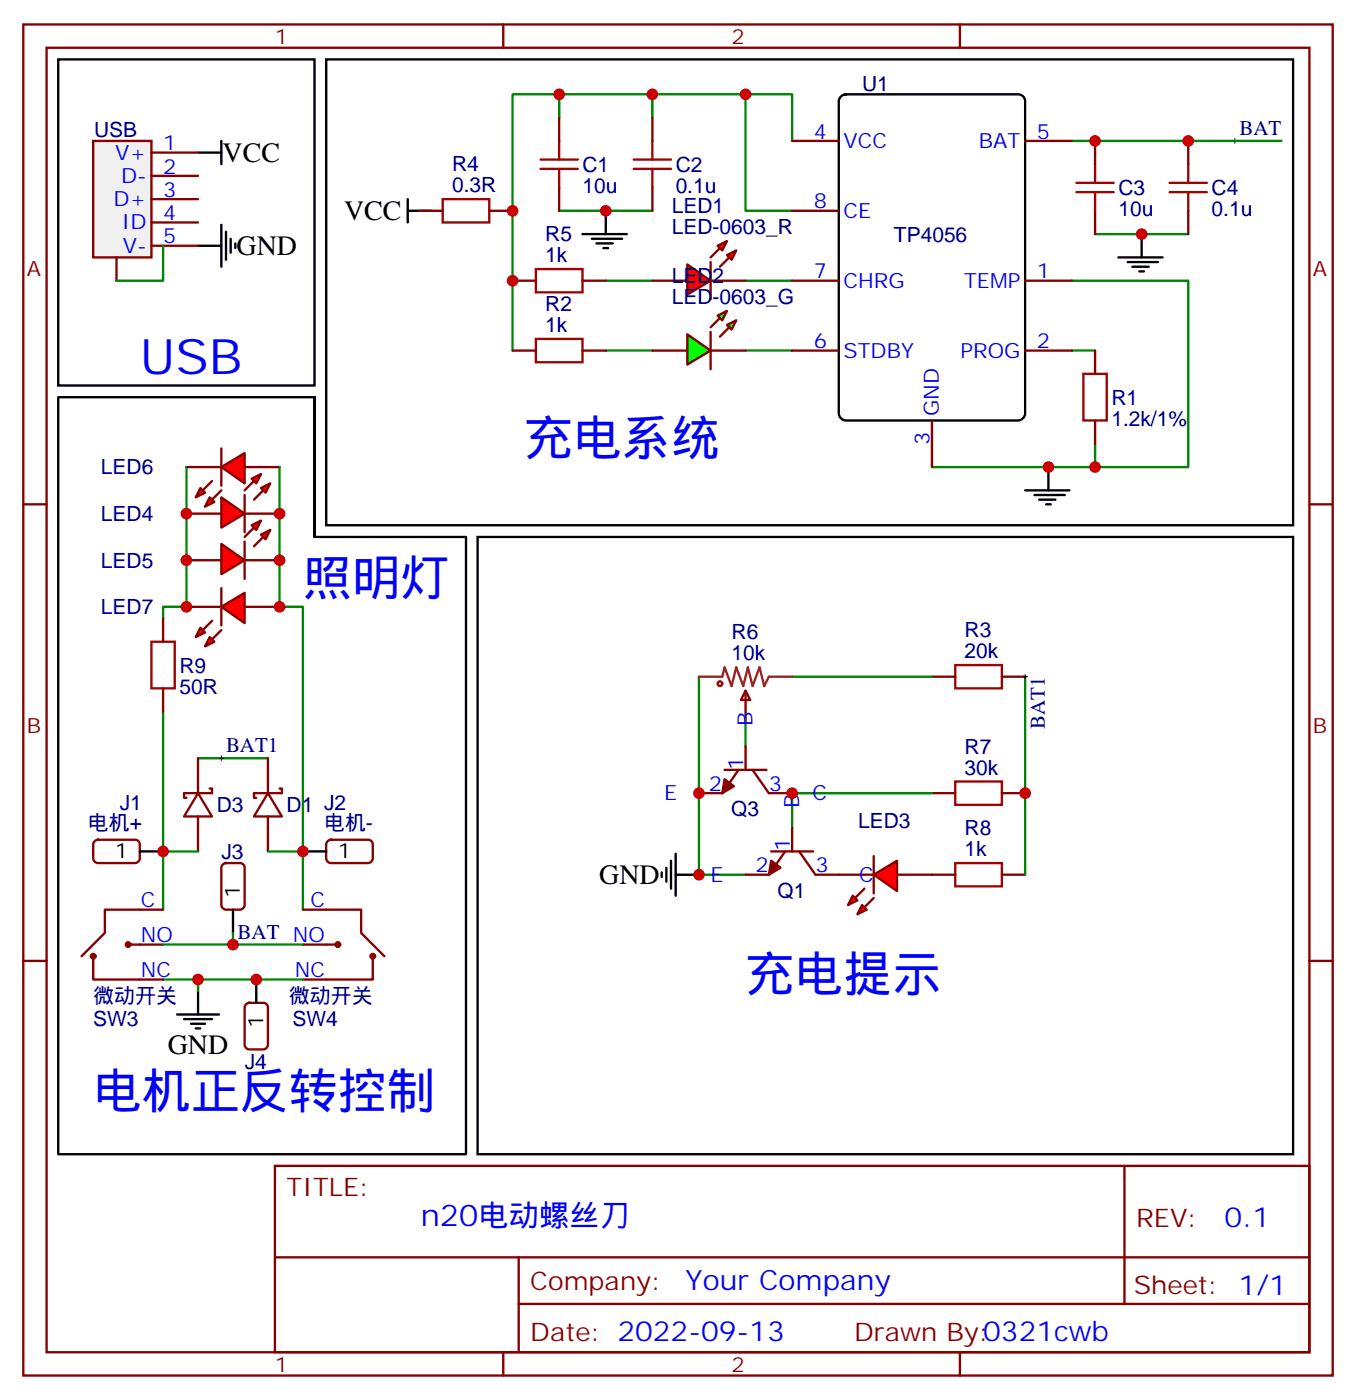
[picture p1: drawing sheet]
<svg xmlns="http://www.w3.org/2000/svg" width="205mm" height="212mm" viewBox="0 0 205 212" stroke-linecap="round" stroke-linejoin="round" font-family="sans-serif">
<g fill="none" stroke="#870000" stroke-width=".35">
<path d="M3.5 3.7h198.3v204.6h-198.3zM7.1 7.2h191.2v197.6h-191.2zM76.2 3.7v3.5M145.3 3.7v3.5M3.5 76.4h3.6M198.3 76.4h3.5M14.3 127.4l.5-.2h5.7a.71 .71 0 0 1 .7 .7v2.1a.76 .76 0 0 1-.7 .7h-5.7a.76 .76 0 0 1-.7-.7v-2.1zM49.6 127.4l.5-.2h5.6a.71 .71 0 0 1 .7 .7v2.1a.76 .76 0 0 1-.7 .7h-5.6a.76 .76 0 0 1-.7-.7v-2.1zM3.5 145.5h3.6M198.3 145.5h3.5M41.6 176.6h156.7v28.2h-156.7zM170.3 176.6v20.9"/>
<path d="M41.7 190.4h156.4M78.5 197.5h119.6M78.5 190.4v14.1M76.2 204.8v3.5M145.3 204.8v3.5"/>
</g>
<path d="M30 23.1h3.5M30 37.2h3.5M33.5 21.3v3.6M33.5 34v6.4M34.2 35.1v4.2M34.9 36.2v2.1M35.6 36.9v.7M21.2 128.9h3.5M45.9 128.9h3.5" fill="none" stroke="#000" stroke-width=".35"/>
<path d="M24.7 128.9v8.9M45.9 128.9v8.9M24.7 148.3h14.1" fill="none" stroke="#008700" stroke-width=".35"/>
<path d="M14.1 21.3h8.8v17.7h-8.8z" fill="#f0f0f0" stroke="#870000" stroke-width=".35"/>
<g fill="none" stroke="#870000" stroke-width=".35">
<path d="M84.7 17.8v3.5M98.8 17.8v3.5M17.6 39v3.5M22.9 23.1h7.1M22.9 26.6h7.1M22.9 30.2h7.1M22.9 33.7h7.1M22.9 37.2h7.1M63.5 31.9h3.5M74.1 31.9h3.5M84.7 28.4v3.5M98.8 28.4v3.5"/>
<path d="M119.9 21.3h7.1M119.9 31.9h7.1M155.2 21.3h7.1M165.8 21.3v3.6M165.8 31.9v3.6M179.9 21.3v3.6M179.9 31.9v3.6M77.6 42.5h3.5M77.6 53.1h3.5M88.2 42.5h3.5M88.2 53.1h3.5M119.9 42.5h7.1"/>
<path d="M119.9 53.1h7.1M155.2 42.5h7.1M155.2 53.1h7.1M165.8 53.1v3.5M141.1 63.7v7M165.8 63.7v3.5M141.1 102.5h3.5M151.7 102.5h3.5M24.7 137.8h-8.8v3.5l-3.6 3.5M33.7 130.9l.5-.2h2.1a.71 .71 0 0 1 .7 .7v5.7a.76 .76 0 0 1-.7 .7h-2.1a.76 .76 0 0 1-.7-.7v-5.7zM45.9 137.8h8.8v3.5l3.5 3.5M14.1 144.8v3.5h10.6"/>
<path d="M19.4 143.1h5.3M37.3 152.1l.4-.2h2.2a.71 .71 0 0 1 .7 .7v5.6a.76 .76 0 0 1-.7 .7h-2.2a.76 .76 0 0 1-.7-.7v-5.6zM45.9 143.1h5.3M56.4 144.8v3.5h-10.5"/>
</g>
<g fill="none" stroke="#008700" stroke-width=".35">
<path d="M84.7 14.3v3.5M98.8 14.3v3.5M112.9 14.3v17.6h7M63.5 31.9h1.8M84.7 31.9h14.1M119.9 21.3v-7h-42.3v38.8M162.3 21.3h31.7M165.8 35.5h14.1M91.7 53.1h7.1M91.7 42.5h7.1M112.9 53.1h7M112.9 42.5h7"/>
<path d="M162.3 42.5h17.6v28.2h-38.8M162.3 53.1h3.5M165.8 67.2v3.5M24.7 143.1h21.2M35.3 141.3v1.8"/>
</g>
<g fill="none" stroke="#000" stroke-width=".35">
<path d="M127.2 14.7l.3-.2 .6-.2h26.1a1.06 1.06 0 0 1 1 1v47.3a1.13 1.13 0 0 1-1 1.1h-26.1a1.13 1.13 0 0 1-1.1-1.1v-47.3zM61.7 31.9h3.6M61.7 30.2v3.5M88.2 35.5h6.7M89.6 36.2h4.6M90.3 36.9h2.5M91.4 37.6h.7M91.7 31.9v3.6M169.3 39h6.7M170.7 39.7h4.6M172.9 35.5v3.5M171.4 40.4h2.5"/>
<path d="M172.5 41.1h.7M155.2 74.3h6.7M156.6 75h4.6M157.3 75.7h2.5M158.4 76.4h.7M158.7 70.7v3.6M35.3 137.8v3.5M26.8 153.6h6.4M27.9 154.3h4.2M28.9 155h2.1M29.6 155.8h.7M30 150.1v3.5"/>
<path d="M38.8 148.3v3.6"/>
</g>
<path d="M186.6 21.3h.7M187 21v.7M34.9 143.1h.7M35.3 142.7v.7" fill="none" stroke="#000" stroke-width=".15"/>
<g fill="none" stroke="#a10000" stroke-width=".35">
<path d="M67 30.2h7.1v3.5h-7.1zM81.8 25.6h5.7M81.8 24.2h5.7M84.7 21.3v2.9M84.7 25.6v2.8M96 25.6h5.6M96 24.2h5.6M98.8 21.3v2.9M98.8 25.6v2.8M163 29.1h5.6M163 27.7h5.6M165.8 24.9v2.8"/>
<path d="M165.8 29.1v2.8M177.1 29.1h5.6M177.1 27.7h5.6M179.9 24.9v2.8M179.9 29.1v2.8M81.1 40.7h7.1v3.6h-7.1zM81.1 51.3h7.1v3.6h-7.1zM164 56.6h3.6v7.1h-3.6zM144.6 100.7h7.1v3.5h-7.1z"/>
</g>
<g fill="#870000" stroke="#870000" stroke-width=".35">
<circle cx="19.4" cy="143.1" r=".35"/>
<circle cx="14.1" cy="144.8" r=".35"/>
<circle cx="51.2" cy="143.1" r=".35"/>
<circle cx="56.4" cy="144.8" r=".35"/>
</g>
<g fill="#f00" stroke="#870000" stroke-width=".35">
<path d="M132.3 132.5l3.5-2.1v4.5z"/>
<path d="M132.3 129.6v5.7z"/>
</g>
<g fill="#870000" stroke="#870000" stroke-width=".35">
<path d="M132.3 136l-1.4 1.4z"/>
<path d="M130.9 134.6l-1.4 1.4z"/>
</g>
<g fill="#f00" stroke="#870000" stroke-width=".35">
<path d="M130.5 137.1l.7 .7-1.4 .7z"/>
<path d="M129.1 135.6l.7 .7-1.4 .8z"/>
</g>
<g fill="none" stroke="#870000" stroke-width=".35">
<path d="M109.7 116.6h6.4M111.8 116.6l-2.4 3.5h-3.6M112.9 104.6l.7 1.4h-1.4zM112.9 104.6v4.9M112.9 113.1v3.5M113.9 116.6l2.5 3.5h3.5M116.8 128.9h6.3M118.9 128.9l-2.5 3.6h-3.5M119.9 125.4v3.5M121 128.9l2.5 3.6h8.8M135.8 132.5h8.8M141.1 120.1h3.5"/>
<path d="M151.7 132.5h3.5M151.7 120.1h3.5"/>
</g>
<g fill="none" stroke="#a10000" stroke-width=".35">
<path d="M144.6 118.4h7.1v3.5h-7.1zM144.6 130.7h7.1v3.5h-7.1z"/>
<circle cx="109" cy="103.5" r=".35"/>
</g>
<path d="M105.8 102.5v30h7.1M112.9 109.5v3.6M119.9 102.5h21.2M155.2 102.5v30M141.1 120.1h-21.2v5.3" fill="none" stroke="#008700" stroke-width=".35"/>
<path d="M100.2 132.1v.7M100.9 131.4v2.1M101.6 130.4v4.2M102.3 132.5h3.5M102.3 129.3v6.3" fill="none" stroke="#000" stroke-width=".35"/>
<path d="M105.8 102.5h3.6l.3-1.4 1.1 2.8 .7-2.8 1 2.8 .7-2.8 .7 2.8 1.1-2.8 .7 2.8 .7-1.4h3.5" fill="none" stroke="#8c2424" stroke-width=".35"/>
<g fill="#870000" stroke="#870000" stroke-width=".35">
<path d="M109.7 118l1.4 1.1-1.7 1z"/>
<path d="M116.8 130.4l1.4 1-1.8 1.1z"/>
</g>
<path d="M154.9 102.5h.7M155.2 102.1v.7" fill="none" stroke="#000" stroke-width=".15"/>
<g fill="#f00" stroke="#870000" stroke-width=".35">
<path d="M104.1 40l3.5 2.5-3.5 2.1z"/>
<path d="M107.6 39.7v5.6z"/>
</g>
<g fill="#870000" stroke="#870000" stroke-width=".35">
<path d="M107.6 39l1.4-1.4z"/>
<path d="M110.4 39l-1.4 1.4z"/>
</g>
<g fill="#f00" stroke="#870000" stroke-width=".35">
<path d="M108.7 37.2l1.4-.7-.7 1.4z"/>
<path d="M110.1 38.6l1.4-.7-.7 1.4z"/>
</g>
<path d="M98.8 42.5h5.3M98.8 53.1h5.3M107.6 42.5h5.3M107.6 53.1h5.3" fill="none" stroke="#870000" stroke-width=".35"/>
<g fill="#0f0" stroke="#870000" stroke-width=".35">
<path d="M110.1 49.2l1.4-.7-.7 1.4z"/>
<path d="M108.7 47.8l1.4-.7-.7 1.4z"/>
</g>
<g fill="#870000" stroke="#870000" stroke-width=".35">
<path d="M109 51l1.4-1.4z"/>
<path d="M107.6 49.6l1.4-1.4z"/>
</g>
<path d="M107.6 50.3v5.6z" fill="#f00" stroke="#870000" stroke-width=".35"/>
<path d="M104.1 50.6l3.5 2.5-3.5 2.1z" fill="#0f0" stroke="#870000" stroke-width=".35"/>
<path d="M30 114.8h10.6M24.7 128.9h5.3M40.6 128.9h5.3" fill="none" stroke="#008700" stroke-width=".35"/>
<path d="M33.2 114.8h.7M33.5 114.5v.7" fill="none" stroke="#000" stroke-width=".15"/>
<path d="M30 114.8v5.3M31.7 119.4h.4v.7h-4.2v.7h.3M40.6 114.8v5.3M42.3 119.4h.4v.7h-4.2v.7h.3M30 120.1l2.1 3.5h-4.2zM30 123.6v5.3M40.6 120.1l2.1 3.5h-4.2zM40.6 123.6v5.3" fill="none" stroke="#870000" stroke-width=".35"/>
<g fill="#f00" stroke="#870000" stroke-width=".35">
<path d="M33.5 75.3l3.5 2.5-3.5 2.1z"/>
<path d="M37 75v5.6z"/>
</g>
<g fill="#870000" stroke="#870000" stroke-width=".35">
<path d="M37 74.3l1.5-1.5z"/>
<path d="M39.9 74.3l-1.4 1.4z"/>
</g>
<g fill="#f00" stroke="#870000" stroke-width=".35">
<path d="M38.1 72.5l1.4-.7-.7 1.4z"/>
<path d="M39.5 73.9l1.4-.7-.7 1.4z"/>
</g>
<path d="M28.2 77.8h5.3M37 77.8h5.3" fill="none" stroke="#870000" stroke-width=".35"/>
<g fill="#f00" stroke="#870000" stroke-width=".35">
<path d="M33.5 82.4l3.5 2.4-3.5 2.2z"/>
<path d="M37 82v5.7z"/>
</g>
<g fill="#870000" stroke="#870000" stroke-width=".35">
<path d="M37 81.3l1.5-1.4z"/>
<path d="M38.5 82.7l1.4-1.4z"/>
</g>
<g fill="#f00" stroke="#870000" stroke-width=".35">
<path d="M38.1 79.6l1.4-.8-.7 1.5z"/>
<path d="M39.5 81l1.4-.7-.7 1.4z"/>
</g>
<path d="M28.2 84.8h5.3M37 84.8h5.3" fill="none" stroke="#870000" stroke-width=".35"/>
<g fill="#f00" stroke="#870000" stroke-width=".35">
<path d="M33.5 70.7l3.5-2.1v4.6z"/>
<path d="M33.5 67.9v5.7z"/>
</g>
<g fill="#870000" stroke="#870000" stroke-width=".35">
<path d="M33.5 74.3l-1.4 1.4z"/>
<path d="M30.7 74.3l1.4-1.5z"/>
</g>
<g fill="#f00" stroke="#870000" stroke-width=".35">
<path d="M31.7 75.3l.8 .7-1.5 .7z"/>
<path d="M30.3 73.9l.7 .7-1.4 .7z"/>
</g>
<path d="M28.2 70.7h5.3M37 70.7h5.3" fill="none" stroke="#870000" stroke-width=".35"/>
<g fill="#f00" stroke="#870000" stroke-width=".35">
<path d="M33.5 91.9l3.5-2.1v4.6z"/>
<path d="M33.5 89.1v5.6z"/>
</g>
<g fill="#870000" stroke="#870000" stroke-width=".35">
<path d="M33.5 95.4l-1.4 1.4z"/>
<path d="M32.1 94l-1.4 1.4z"/>
</g>
<g fill="#f00" stroke="#870000" stroke-width=".35">
<path d="M31.7 96.5l.8 .7-1.5 .7z"/>
<path d="M30.3 95.1l.7 .7-1.4 .7z"/>
</g>
<path d="M24.7 93.7v3.5M28.2 91.9h5.3M37 91.9h5.3M24.7 104.2v3.6" fill="none" stroke="#870000" stroke-width=".35"/>
<path d="M24.7 37.2v5.3h-7.1M28.2 70.7v21.2h-3.5v1.8M42.3 70.7v21.2h3.6v37M24.7 107.8v21.1M30 148.3v1.8M38.8 148.3h7.1" fill="none" stroke="#008700" stroke-width=".35"/>
<path d="M22.9 97.2h3.6v7h-3.6z" fill="none" stroke="#a10000" stroke-width=".35"/>
<path d="M8.8 9h38.8v49.4h-38.8zM49.4 9h146.4v70.6h-146.4zM47.6 60.1h-38.8v114.7h61.8v-93.5h-23v-21.2v21.2M72.3 81.3h123.5v93.5h-123.5z" fill="none" stroke="#000" stroke-width=".35"/>
<g fill="#c00">
<circle cx="84.7" cy="14.3" r=".88"/>
<circle cx="98.8" cy="14.3" r=".88"/>
<circle cx="112.9" cy="14.3" r=".88"/>
<circle cx="91.7" cy="31.9" r=".88"/>
<circle cx="35.3" cy="143.1" r=".88"/>
<circle cx="77.6" cy="31.9" r=".88"/>
<circle cx="155.2" cy="120.1" r=".88"/>
<circle cx="105.8" cy="132.5" r=".88"/>
<circle cx="45.9" cy="128.9" r=".88"/>
<circle cx="24.7" cy="128.9" r=".88"/>
<circle cx="28.2" cy="91.9" r=".88"/>
<circle cx="28.2" cy="77.8" r=".88"/>
<circle cx="42.3" cy="77.8" r=".88"/>
<circle cx="42.3" cy="91.9" r=".88"/>
<circle cx="172.9" cy="35.5" r=".88"/>
<circle cx="77.6" cy="42.5" r=".88"/>
<circle cx="158.8" cy="70.7" r=".88"/>
<circle cx="165.8" cy="70.7" r=".88"/>
<circle cx="179.9" cy="21.3" r=".88"/>
<circle cx="165.8" cy="21.3" r=".88"/>
<circle cx="38.8" cy="148.3" r=".88"/>
<circle cx="105.8" cy="120.1" r=".88"/>
<circle cx="119.9" cy="120.1" r=".88"/>
<circle cx="30" cy="148.3" r=".88"/>
<circle cx="28.2" cy="84.8" r=".88"/>
<circle cx="42.3" cy="84.8" r=".88"/>
</g>
<g font-size="7.4" fill="#00f">
<text x="21.2" y="56.6">USB</text>
<text x="79.4" y="69">充电系统</text>
<text x="45.9" y="90.1">照明灯</text>
<text x="112.9" y="150.1">充电提示</text>
<text x="14.1" y="167.7">电机正反转控制</text>
</g>
<text font-size="4.6" fill="#00f" x="63.7" y="185.6">n20电动螺丝刀</text>
<g font-size="4.2">
<text x="33.7" y="24.5">VCC</text>
<text x="52.1" y="33.4">VCC</text>
<text x="35.8" y="38.7">GND</text>
<text x="90.7" y="133.9">GND</text>
<text x="25.4" y="159.6">GND</text>
</g>
<g font-size="4.2" fill="#00f">
<text x="185.4" y="185.8">0.1</text>
<text x="103.8" y="195.4">Your Company</text>
</g>
<g font-size="3.9" fill="#800">
<text x="43.4" y="181.2">TITLE:</text>
<text x="172" y="185.8">REV:</text>
<text x="80.3" y="195.4">Company:</text>
<text x="171.7" y="196">Sheet: 1/1</text>
<text x="80.3" y="203">Date: 2022-09-13</text>
<text x="129.3" y="203.1">Drawn By:0321cwb</text>
</g>
<g font-size="3.2" fill="#800">
<text x="41.6" y="6.7">1</text>
<text x="110.8" y="6.7">2</text>
<text x="4.1" y="41.8">A</text>
<text x="198.8" y="41.8">A</text>
<text x="4.1" y="110.9">B</text>
<text x="198.8" y="110.9">B</text>
<text x="41.6" y="207.8">1</text>
<text x="110.8" y="207.8">2</text>
</g>
<g font-size="3.2" fill="#000080">
<text x="130.5" y="13.8">U1</text>
<text x="14.3" y="20.7">USB</text>
<text x="187.7" y="20.5">BAT</text>
<text x="68.5" y="29.1">0.3R</text>
<text x="68.5" y="25.9">R4</text>
<text x="88.2" y="29.2">10u</text>
<text x="88.2" y="26">C1</text>
<text x="102.3" y="29.2">0.1u</text>
<text x="102.3" y="26">C2</text>
<text x="169.3" y="29.5">C3</text>
<text x="183.4" y="29.5">C4</text>
<text x="101.7" y="35.5">LED-0603_R</text>
<text x="101.7" y="32.3">LED1</text>
<text x="169.3" y="32.7">10u</text>
<text x="183.4" y="32.7">0.1u</text>
<text x="82.6" y="39.7">1k</text>
<text x="82.6" y="36.5">R5</text>
<text x="135.3" y="36.6">TP4056</text>
<text x="82.6" y="47.1">R2</text>
<text x="101.7" y="46">LED-0603_G</text>
<text x="101.7" y="42.8">LED2</text>
<text x="82.6" y="50.3">1k</text>
<text x="168.3" y="64.5">1.2k/1%</text>
<text x="168.3" y="61.3">R1</text>
<text x="15.3" y="71.8">LED6</text>
<text x="15.3" y="78.9">LED4</text>
<text x="15.3" y="86">LED5</text>
<text x="15.3" y="93">LED7</text>
<text x="27.2" y="101.9">R9</text>
<text x="110.8" y="100">10k</text>
<text x="110.8" y="96.8">R6</text>
<text x="146.1" y="99.7">20k</text>
<text x="146.1" y="96.5">R3</text>
<text x="27.2" y="105">50R</text>
<text x="34.2" y="113.9">BAT1</text>
<text x="158.2" y="110.4" transform="rotate(-90 158.2 110.4)">BAT1</text>
<text x="146.1" y="117.3">30k</text>
<text x="146.1" y="114.1">R7</text>
<text x="13.3" y="125.7">电机+</text>
<text x="18.1" y="122.6">J1</text>
<text x="32.8" y="123">D3</text>
<text x="43.4" y="123">D1 J2</text>
<text x="49.1" y="125.7">电机-</text>
<text x="110.7" y="123.6">Q3</text>
<text x="129.9" y="125.4">LED3</text>
<text x="33.5" y="130.1">J3</text>
<text x="146.1" y="129.6">1k</text>
<text x="146.1" y="126.5">R8</text>
<text x="117.7" y="136">Q1</text>
<text x="36" y="142.2">BAT NO</text>
<text x="14.1" y="151.9">微动开关</text>
<text x="14.1" y="155.4">SW3</text>
<text x="43.7" y="151.9">微动开关</text>
<text x="44.3" y="155.4">SW4</text>
<text x="37.1" y="161.8">J4</text>
</g>
<g font-size="3.2" fill="#00f">
<text x="24.7" y="22.8">1</text>
<text x="123.2" y="21">4</text>
<text x="127.7" y="22.4">VCC</text>
<text x="148.2" y="22.4">BAT</text>
<text x="157" y="21">5</text>
<text x="17.5" y="24.2">V+</text>
<text x="18.3" y="27.7">D-</text>
<text x="24.7" y="26.3">2</text>
<text x="24.7" y="29.8">3</text>
<text x="17.2" y="31.2">D+</text>
<text x="18.4" y="34.7">ID</text>
<text x="24.7" y="33.3">4</text>
<text x="123.2" y="31.6">8</text>
<text x="127.7" y="33">CE</text>
<text x="18.6" y="38.3">V-</text>
<text x="24.7" y="36.9">5</text>
<text x="123.2" y="42.2">7</text>
<text x="127.7" y="43.6">CHRG</text>
<text x="146" y="43.6">TEMP</text>
<text x="157" y="42.2">1</text>
<text x="123.2" y="52.7">6</text>
<text x="157" y="52.7">2</text>
<text x="127.7" y="54.2">STDBY</text>
<text x="145.4" y="54.2">PROG</text>
<text x="142.2" y="63" transform="rotate(-90 142.2 63)">GND</text>
<text x="140.8" y="67.5" transform="rotate(-90 140.8 67.5)">3</text>
<text x="113.9" y="110" transform="rotate(-90 113.9 110)">B</text>
<text x="107.3" y="119.8">2</text>
<text x="112.5" y="116.6" transform="rotate(-90 112.5 116.6)">1</text>
<text x="116.4" y="119.8">3</text>
<text x="100.5" y="121.2">E</text>
<text x="121" y="122.3" transform="rotate(-90 121 122.3)">B</text>
<text x="123" y="121.2">C</text>
<text x="119.6" y="128.9" transform="rotate(-90 119.6 128.9)">1</text>
<text x="21.3" y="137.4">C</text>
<text x="47" y="137.4">C</text>
<text x="107.6" y="133.5">E</text>
<text x="114.4" y="132.1">2</text>
<text x="123.5" y="132.1">3</text>
<text x="130.1" y="133.5">C</text>
<text x="21.3" y="142.7">NO</text>
<text x="21.3" y="148">NC</text>
<text x="44.6" y="148">NC</text>
</g>
<g font-size="3.2">
<text x="17.4" y="130">1</text>
<text x="51.2" y="130">1</text>
<text x="36.3" y="136" transform="rotate(-90 36.3 136)">1</text>
<text x="39.9" y="155.6" transform="rotate(-90 39.9 155.6)">1</text>
</g>
</svg>
